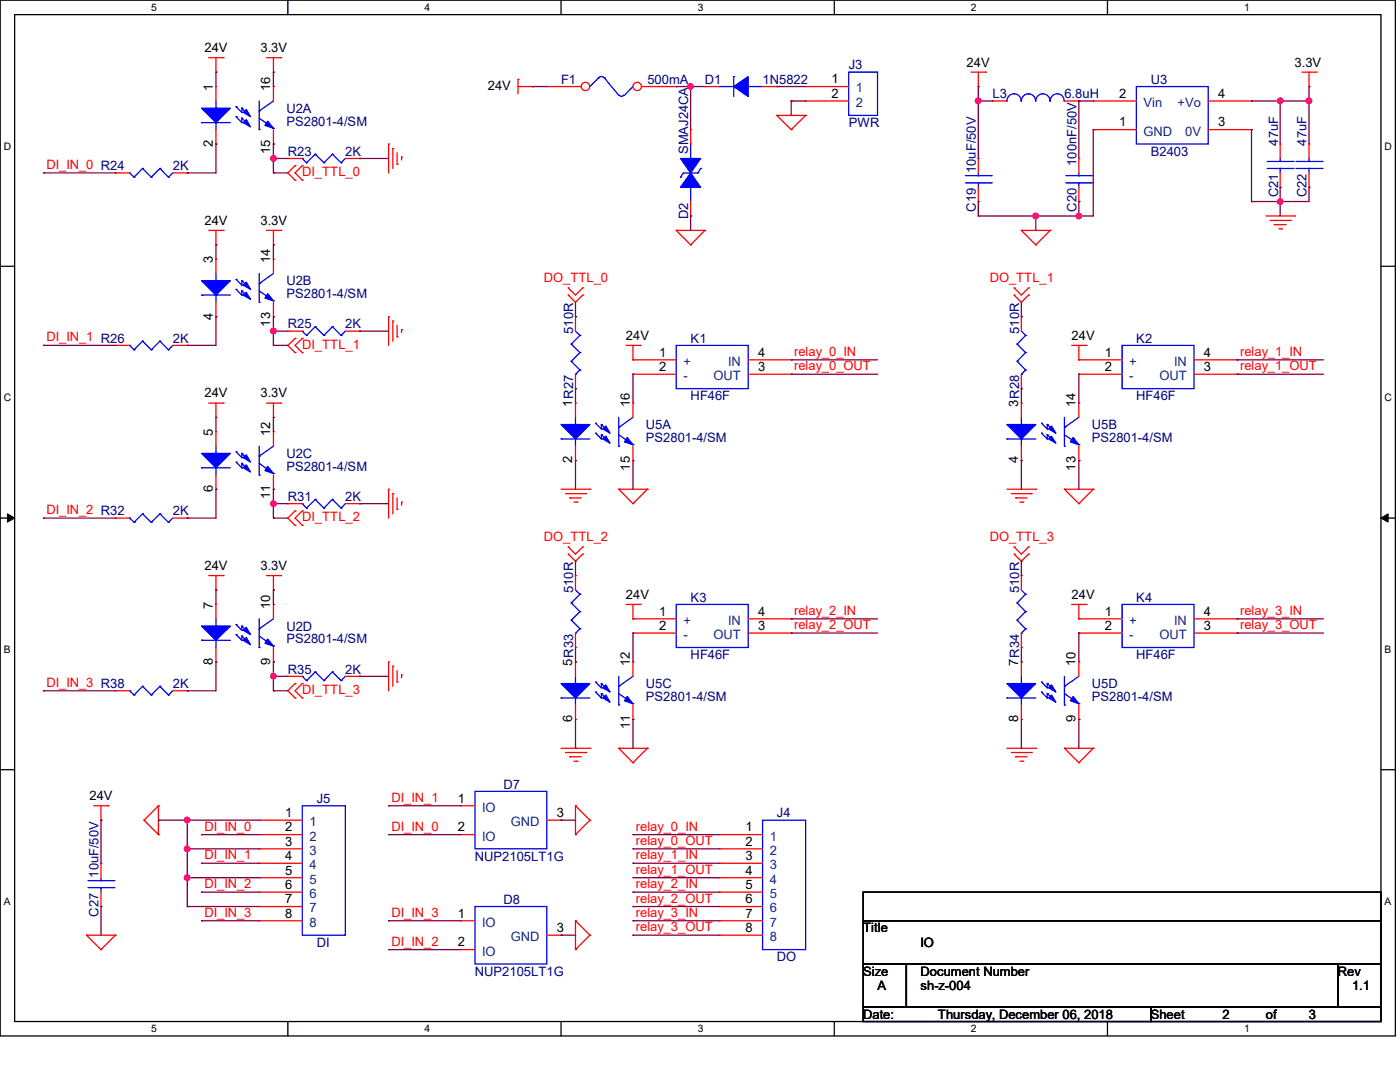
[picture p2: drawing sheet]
<svg xmlns="http://www.w3.org/2000/svg" width="279mm" height="216mm" viewBox="0 0 279 216" stroke-linecap="round" stroke-linejoin="round" font-family="sans-serif">
<path d="M0 0h278.5v206.7h-278.5zM2.9 2.9h272.7v200.9h-272.7z" fill="none" stroke="#000" stroke-width=".25"/>
<g fill="#fff">
<path d="M30.2 .3h1.1v2.3h-1.1z"/>
<path d="M30.2 204.1h1.1v2.3h-1.1z"/>
</g>
<path d="M57.4 0v2.9M57.4 203.8v2.9" fill="none" stroke="#000" stroke-width=".25"/>
<g fill="#fff">
<path d="M84.7 .3h1.1v2.3h-1.1z"/>
<path d="M84.7 204.1h1.1v2.3h-1.1z"/>
</g>
<path d="M112 0v2.9M112 203.8v2.9" fill="none" stroke="#000" stroke-width=".25"/>
<g fill="#fff">
<path d="M139.2 .3h1.1v2.3h-1.1z"/>
<path d="M139.2 204.1h1.1v2.3h-1.1z"/>
</g>
<path d="M166.5 0v2.9M166.5 203.8v2.9" fill="none" stroke="#000" stroke-width=".25"/>
<g fill="#fff">
<path d="M193.8 .3h1.1v2.3h-1.1z"/>
<path d="M193.8 204.1h1.1v2.3h-1.1z"/>
</g>
<path d="M221 0v2.9M221 203.8v2.9" fill="none" stroke="#000" stroke-width=".25"/>
<g fill="#fff">
<path d="M248.3 .3h1.1v2.3h-1.1z"/>
<path d="M248.3 204.1h1.1v2.3h-1.1z"/>
<path d="M.8 28h1.4v2.3h-1.4z"/>
<path d="M276.3 28h1.4v2.3h-1.4z"/>
<path d="M.8 78.2h1.4v2.3h-1.4z"/>
<path d="M276.3 78.2h1.4v2.3h-1.4z"/>
</g>
<path d="M0 53.1h2.9M275.6 53.1h2.9" fill="none" stroke="#000" stroke-width=".25"/>
<g fill="#fff">
<path d="M.8 128.5h1.3v2.2h-1.3z"/>
<path d="M276.3 128.5h1.3v2.2h-1.3z"/>
</g>
<path d="M0 103.4h2.9M275.6 103.4h2.9" fill="none" stroke="#000" stroke-width=".25"/>
<path d="M1.5 102.5l1.4 .9-1.4 .8zM275.6 103.4l1.4-.9v1.7z" fill="#000" stroke="#000" stroke-width=".2"/>
<g fill="#fff">
<path d="M.8 178.7h1.3v2.2h-1.3z"/>
<path d="M276.3 178.7h1.3v2.2h-1.3z"/>
</g>
<path d="M0 153.6h2.9M275.6 153.6h2.9M172.3 178h103.3v5.7h-103.3zM172.3 183.7h103.3v8.7h-103.3zM172.3 192.4h8.6v8.6h-8.6zM180.9 192.4h86.1v8.6h-86.1zM267 192.4h8.6v8.6h-8.6zM172.3 201h57.4v2.8h-57.4zM229.7 201h45.9v2.8h-45.9z" fill="none" stroke="#000" stroke-width=".25"/>
<g fill="none" stroke="#f00" stroke-width=".25">
<path d="M41.7 11.5h2.8M43.1 14.4h.1M43.1 11.5v2.9M44.5 11.5h.1M53.2 11.5h2.8M54.6 14.4h.1M54.6 11.5v2.9M56 11.5h.1M103.4 15.8h.1M103.4 17.3h2.9M103.4 15.8v2.9M106.3 17.3h.1"/>
<path d="M193.8 14.4h2.9M195.2 17.3h.1M195.2 14.4v2.9M196.7 14.4h.1M259.8 14.4h2.9M261.2 17.3h.1M261.2 14.4v2.9M262.7 14.4h.1M23 34.5h.1M23 34.5h2.9M34.5 34.5h2.9M37.4 34.5h.1"/>
<path d="M58.9 33.1h.1M58.9 35.9h.1M58.9 33.1l-1.5 1.4 1.5 1.4M60.3 35.9h.1M60.3 33.1h.1M60.3 33.1l-1.4 1.4 1.4 1.4M77.6 28.7h.1M77.6 28.7v5.8M78.4 29.6h.1M78.4 29.6v4M79.2 32.8h.1M79.2 30.5v2.3"/>
<path d="M80.1 31.3h.1M80.1 31.3v.6M155 23h.1M155 23h5.8M155 23l2.9 2.9M157.9 25.9h.1M160.8 23h.1M160.8 23l-2.9 2.9M198.1 20.2h.1M198.1 20.2h2.9M212.4 20.2h2.9M215.3 31.6h.1"/>
<path d="M215.3 20.2h.1M215.3 31.6v2.9M215.3 37.4v2.8M218.2 25.9h.1M218.2 20.2h.1M218.2 25.9h8.6M218.2 20.2h8.6M241.1 25.9h8.7M241.1 20.2h8.7M249.8 25.9h.1M249.8 20.2h.1M255.5 28.7h.1"/>
<path d="M255.5 37.4h.1M255.5 28.7v2.9M255.5 34.5v2.9M41.7 46h2.8M43.1 48.9h.1M43.1 51.7h.1M43.1 46v2.9M43.1 51.7v2.9M44.5 46h.1M53.2 46h2.8M54.6 48.9h.1M54.6 51.7h.1"/>
<path d="M54.6 46v2.9M54.6 51.7v2.9M56 46h.1M113.4 58.9h.1M113.4 57.4h.1M113.4 58.9l1.5 1.4 1.4-1.4M113.4 57.4l1.5 1.5 1.4-1.5M116.3 58.9h.1M116.3 57.4h.1M135 46h.1M135 46h5.7M135 46l2.8 2.9"/>
<path d="M137.8 48.9h.1M140.7 46h.1M140.7 46l-2.9 2.9M202.4 58.9h.1M202.4 57.4h.1M202.4 58.9l1.4 1.4 1.5-1.4M202.4 57.4l1.4 1.5 1.5-1.5M203.8 46h.1M203.8 46h5.8M203.8 46l2.9 2.9M205.3 58.9h.1M205.3 57.4h.1"/>
<path d="M206.7 48.9h.1M209.6 46h.1M209.6 46l-2.9 2.9M215.3 40.2h.1M252.6 43.1h5.8M253.5 44h4M254.3 44.8h.1M254.3 44.8h2.4M255.2 45.7h.6M255.8 45.7h.1M257.5 44h.1M258.4 43.1h.1"/>
<path d="M23 68.9h.1M23 68.9h2.9M34.5 68.9h2.9M37.4 68.9h.1M43.1 63.2h.1M43.1 60.3v2.9M54.6 63.2h.1M54.6 60.3v2.9M57.4 66.1h.1M57.4 66.1h2.9M58.9 67.5h.1M58.9 70.4h.1"/>
<path d="M58.9 67.5l-1.5 1.4 1.5 1.5M60.3 70.4h.1M60.3 67.5h.1M60.3 67.5l-1.4 1.4 1.4 1.5M68.9 66.1h2.9M71.8 66.1h.1M77.6 63.2h.1M77.6 63.2v5.7M78.4 64.1h.1M78.4 64.1v4M79.2 67.2h.1M79.2 64.9v2.3"/>
<path d="M80.1 65.8h.1M80.1 65.8v.5M114.9 63.2h.1M114.9 77.6h.1M114.9 63.2v2.9M114.9 74.7v2.9M124.9 68.9h2.9M126.3 71.8h.1M126.3 68.9v2.9M127.8 68.9h.1M203.8 63.2h.1M203.8 77.6h.1"/>
<path d="M203.8 63.2v2.9M203.8 74.7v2.9M213.9 68.9h2.8M215.3 71.8h.1M215.3 68.9v2.9M216.7 68.9h.1M41.7 80.4h2.8M43.1 83.3h.1M43.1 86.1h.1M43.1 97.6h.1M43.1 80.4v2.9M43.1 86.1v2.9"/>
<path d="M43.1 94.8v2.8M44.5 80.4h.1M53.2 80.4h2.8M54.6 83.3h.1M54.6 86.1h.1M54.6 97.6h.1M54.6 80.4v2.9M54.6 86.1v2.9M54.6 94.8v2.8M56 80.4h.1M77.6 97.6h.1M77.6 97.6v5.8"/>
<path d="M78.4 98.5h.1M78.4 98.5v4M79.2 99.4v2.2M112 97.6h5.7M112.9 98.5h4M113.7 99.4h.1M113.7 99.4h2.3M116.9 98.5h.1M117.7 97.6h.1M123.5 97.6h.1M123.5 97.6h5.7M123.5 97.6l2.8 2.9"/>
<path d="M129.2 97.6h.1M129.2 97.6l-2.9 2.9M201 97.6h5.7M201.8 98.5h4M202.7 99.4h.1M202.7 99.4h2.3M203.8 80.4h.1M203.8 91.9h.1M203.8 80.4v2.9M203.8 89v2.9M205.8 98.5h.1M206.7 97.6h.1"/>
<path d="M212.4 97.6h.1M212.4 97.6h5.8M212.4 97.6l2.9 2.9M215.3 80.4h.1M215.3 91.9h.1M215.3 80.4v2.9M215.3 89v2.9M218.2 97.6h.1M218.2 97.6l-2.9 2.9M23 103.4h.1M23 103.4h2.9M34.5 103.4h2.9"/>
<path d="M37.4 103.4h.1M41.7 114.9h2.8M43.1 117.7h.1M43.1 114.9v2.8M44.5 114.9h.1M53.2 114.9h2.8M54.6 117.7h.1M54.6 114.9v2.8M56 114.9h.1M57.4 100.5h.1M57.4 100.5h2.9M58.9 101.9h.1"/>
<path d="M58.9 104.8h.1M58.9 101.9l-1.5 1.5 1.5 1.4M60.3 104.8h.1M60.3 101.9h.1M60.3 101.9l-1.4 1.5 1.4 1.4M68.9 100.5h2.9M71.8 100.5h.1M79.2 101.6h.1M80.1 100.2h.1M80.1 100.2v.6M113.4 110.6h.1M113.4 109.1h.1"/>
<path d="M113.4 110.6l1.5 1.4 1.4-1.4M113.4 109.1l1.5 1.5 1.4-1.5M114.6 100.2h.5M114.9 114.9h.1M114.9 114.9v2.8M115.1 100.2h.1M116.3 110.6h.1M116.3 109.1h.1M126.3 100.5h.1M202.4 110.6h.1M202.4 109.1h.1M202.4 110.6l1.4 1.4 1.5-1.4"/>
<path d="M202.4 109.1l1.4 1.5 1.5-1.5M203.5 100.2h.6M203.8 114.9h.1M203.8 114.9v2.8M204.1 100.2h.1M205.3 110.6h.1M205.3 109.1h.1M215.3 100.5h.1M23 137.8h.1M23 137.8h2.9M34.5 137.8h2.9M37.4 137.8h.1"/>
<path d="M57.4 135h.1M57.4 135h2.9M58.9 136.4h.1M58.9 139.3h.1M58.9 136.4l-1.5 1.4 1.5 1.5M60.3 139.3h.1M60.3 136.4h.1M60.3 136.4l-1.4 1.4 1.4 1.5M68.9 135h2.9M71.8 135h.1M77.6 132.1h.1M77.6 132.1v5.7"/>
<path d="M78.4 132.9h.1M78.4 132.9v4M79.2 136.1h.1M79.2 133.8v2.3M80.1 134.7h.1M80.1 134.7v.6M114.9 129.2h.1M114.9 126.3v2.9M124.9 120.6h2.9M126.3 123.5h.1M126.3 126.3h.1M126.3 120.6v2.9"/>
<path d="M126.3 123.5h8.7M126.3 126.3h8.7M127.8 120.6h.1M149.3 123.5h8.6M149.3 126.3h8.6M157.9 126.3h.1M157.9 123.5h.1M203.8 129.2h.1M203.8 126.3v2.9M213.9 120.6h2.8M215.3 123.5h.1M215.3 126.3h.1"/>
<path d="M215.3 120.6v2.9M215.3 123.5h8.6M215.3 126.3h8.6M216.7 120.6h.1M238.3 123.5h8.6M238.3 126.3h8.6M246.9 126.3h.1M246.9 123.5h.1M112 149.3h5.7M112.9 150.2h4M113.7 151h.1M113.7 151h2.3"/>
<path d="M114.6 151.9h.5M115.1 151.9h.1M116.9 150.2h.1M117.7 149.3h.1M123.5 149.3h.1M123.5 149.3h5.7M123.5 149.3l2.8 2.9M126.3 152.2h.1M129.2 149.3h.1M129.2 149.3l-2.9 2.9M201 149.3h5.7M201.8 150.2h4"/>
<path d="M202.7 151h.1M202.7 151h2.3M203.5 151.9h.6M204.1 151.9h.1M205.8 150.2h.1M206.7 149.3h.1M212.4 149.3h.1M212.4 149.3h5.8M212.4 149.3l2.9 2.9M215.3 152.2h.1M218.2 149.3h.1M218.2 149.3l-2.9 2.9"/>
<path d="M18.7 160.8h2.9M20.2 163.7h.1M20.2 172.3h.1M20.2 160.8v2.9M20.2 172.3v2.8M20.2 178v2.9M21.6 160.8h.1M28.7 163.7h.1M28.7 163.7l2.9 2.8M31.6 166.5h.1M31.6 160.8h.1M31.6 160.8v5.7"/>
<path d="M31.6 160.8l-2.9 2.9M114.9 160.8h.1M114.9 166.5h.1M114.9 160.8v5.7M114.9 160.8l2.8 2.9M117.7 163.7h.1M117.7 163.7l-2.8 2.8M143.6 166.5h.1M143.6 169.4h.1M143.6 172.3h.1M143.6 175.1h.1M143.6 178h.1"/>
<path d="M143.6 166.5h8.6M143.6 169.4h8.6M143.6 172.3h8.6M143.6 175.1h8.6M143.6 178h8.6M17.3 186.6h.1M17.3 186.6h5.7M17.3 186.6l2.9 2.9M20.2 189.5h.1M20.2 180.9h.1M23 186.6h.1M23 186.6l-2.8 2.9"/>
<path d="M91.9 183.7h.1M91.9 189.5h.1M91.9 183.7h2.9M91.9 189.5h2.9M109.1 186.6h2.9M112 186.6h.1M114.9 183.7h.1M114.9 189.5h.1M114.9 183.7v5.8M114.9 183.7l2.8 2.9M117.7 186.6h.1M117.7 186.6l-2.8 2.9"/>
<path d="M143.6 180.9h.1M143.6 183.7h.1M143.6 186.6h.1M143.6 186.6h8.6M143.6 183.7h8.6M143.6 180.9h8.6"/>
</g>
<g fill="none" stroke="#00f" stroke-width=".25">
<path d="M119.4 15.5l.6-.2 .6 .2M119.5 15.5h.1M119.5 15.5l-1.8 1.8M120.6 15.5h.1M120.6 15.5l2.9 3.5M124.5 18.9l-.5 .3-.4-.2M126.3 17.3h.1M126.3 17.3l-1.7 1.7M226.8 17.3h14.3v11.4h-14.3zM25.9 34.5h.1M25.9 34.5l.9 .8M26.8 35.3h.1"/>
<path d="M28.4 33.6h.1M28.4 33.6l1.8 1.7M28.4 33.6l-1.6 1.7M30.2 35.3h.1M31.9 33.6h.1M31.9 33.6l1.7 1.7M31.9 33.6l-1.7 1.7M33.6 35.3h.1M34.5 34.5l-.9 .8M201 20.2a1.42 1.42 0 0 1 1.4-1.5 1.42 1.42 0 0 1 1.4 1.5 1.58 1.58 0 0 1 1.5-1.5 1.42 1.42 0 0 1 1.4 1.5M206.7 20.2a1.42 1.42 0 0 1 1.5-1.5 1.42 1.42 0 0 1 1.3 1.5M209.6 20.2a1.42 1.42 0 0 1 1.4-1.5 1.41 1.41 0 0 1 1.4 1.5"/>
<path d="M212.7 36.5h5.2M212.7 35.1h5.2M215.3 35.1h.1M215.3 36.5h.1M215.3 34.5v.6M215.3 36.5v.9M217.9 36.5h.1M217.9 35.1h.1M252.9 33.6h5.2M252.9 32.2h5.2M255.5 32.2h.1M255.5 33.6h.1"/>
<path d="M255.5 31.6v.6M255.5 33.6v.9M258.1 33.6h.1M258.1 32.2h.1M40.2 58.9h.1M40.2 58.9h5.8M43.1 58.9h.1M43.1 56h.1M43.1 54.6v1.4M43.1 58.9v1.4M47.1 57.7h.1M47.1 55.8h.1"/>
<path d="M47.1 57.7l1.2 1.2M47.1 55.8l1.2 1.1M48.3 58.9h.1M48.3 58h.1M48.3 56.9h.1M48.3 56h.1M48.3 56v.9M48.3 58v.9M48.3 58l1.1 1.2M48.3 56l1.1 1.1M51.7 56.6h.1M51.7 54.6v5.7"/>
<path d="M51.7 58l2.9 2M54.6 54.6l-2.9 2M25.9 68.9h.1M25.9 68.9l.9 .9M26.8 69.8h.1M28.4 68.1h.1M28.4 68.1l1.8 1.7M28.4 68.1l-1.6 1.7M30.2 69.8h.1M31.9 68.1h.1M31.9 68.1l1.7 1.7M31.9 68.1l-1.7 1.7"/>
<path d="M33.6 69.8h.1M34.5 68.9l-.9 .9M51.7 60.3h.1M54.6 60h.1M60.3 66.1h.1M60.3 66.1l.9 .8M61.2 66.9h.1M62.9 65.2h.1M62.9 65.2l1.7 1.7M62.9 65.2l-1.7 1.7M64.6 66.9h.1M66.3 65.2h.1"/>
<path d="M66.3 65.2l1.8 1.7M66.3 65.2l-1.7 1.7M68.1 66.9h.1M68.9 66.1l-.8 .8M114 68.7h.1M114 72.1h.1M114 68.7l1.7 1.7M114 72.1l1.7 1.7M114.9 74.7h.1M114.9 66.1l.8 .8M115.7 66.9h.1M115.7 70.4h.1"/>
<path d="M115.7 73.8h.1M115.7 66.9l-1.7 1.8M115.7 70.4l-1.7 1.7M115.7 73.8l-.8 .9M203 68.7h.1M203 72.1h.1M203 68.7l1.7 1.7M203 72.1l1.7 1.7M203.8 74.7h.1M203.8 66.1l.9 .8M204.7 66.9h.1M204.7 70.4h.1"/>
<path d="M204.7 73.8h.1M204.7 66.9l-1.7 1.8M204.7 70.4l-1.7 1.7M204.7 73.8l-.9 .9M40.2 93.3h.1M40.2 93.3h5.8M43.1 93.3h.1M43.1 90.5h.1M43.1 89v1.5M43.1 93.3v1.5M47.1 92.2h.1M47.1 90.2h.1"/>
<path d="M47.1 92.2l1.2 1.1M47.1 90.2l1.2 1.1M48.3 93.3h.1M48.3 92.5h.1M48.3 91.3h.1M48.3 90.5h.1M48.3 90.5v.8M48.3 92.5v.8M48.3 92.5l1.1 1.1M48.3 90.5l1.1 1.1M51.7 94.8h.1M51.7 91h.1"/>
<path d="M51.7 89v5.8M51.7 92.5l2.9 2M54.6 94.5h.1M54.6 89l-2.9 2M62.9 99.7h.1M62.9 99.7l1.7 1.7M62.9 99.7l-1.7 1.7M66.3 99.7h.1M66.3 99.7l1.8 1.7M66.3 99.7l-1.7 1.7M201 87.6h.1M201 87.6h5.7"/>
<path d="M203.8 87.6h.1M203.8 84.7h.1M203.8 83.3v1.4M203.8 87.6v1.4M207.9 86.4h.1M207.9 84.5h.1M207.9 86.4l1.1 1.2M207.9 84.5l1.1 1.1M209 87.6h.1M209 86.7h.1M209 85.6h.1M209 84.7h.1"/>
<path d="M209 84.7v.9M209 86.7v.9M209 86.7l1.1 1.2M209 84.7l1.1 1.2M212.4 89h.1M212.4 85.3h.1M212.4 83.3v5.7M212.4 86.7l2.9 2M215.3 88.7h.1M215.3 83.3l-2.9 2M25.9 103.4h.1M25.9 103.4l.9 .8"/>
<path d="M26.8 104.2h.1M28.4 102.5h.1M28.4 102.5l1.8 1.7M28.4 102.5l-1.6 1.7M30.2 104.2h.1M31.9 102.5h.1M31.9 102.5l1.7 1.7M31.9 102.5l-1.7 1.7M33.6 104.2h.1M34.5 103.4l-.9 .8M60.3 100.5h.1M60.3 100.5l.9 .9"/>
<path d="M61.2 101.4h.1M64.6 101.4h.1M68.1 101.4h.1M68.9 100.5l-.8 .9M114.9 117.7l.8 .9M115.7 118.6h.1M115.7 118.6l-1.7 1.7M203.8 117.7l.9 .9M204.7 118.6h.1M204.7 118.6l-1.7 1.7M25.9 137.8h.1M25.9 137.8l.9 .9"/>
<path d="M26.8 138.7h.1M28.4 136.9h.1M28.4 136.9l1.8 1.8M28.4 136.9l-1.6 1.8M30.2 138.7h.1M31.9 136.9h.1M31.9 136.9l1.7 1.8M31.9 136.9l-1.7 1.8M33.6 138.7h.1M34.5 137.8l-.9 .9M60.3 135h.1M60.3 135l.9 .8"/>
<path d="M61.2 135.8h.1M62.9 134.1h.1M62.9 134.1l1.7 1.7M62.9 134.1l-1.7 1.7M64.6 135.8h.1M66.3 134.1h.1M66.3 134.1l1.8 1.7M66.3 134.1l-1.7 1.7M68.1 135.8h.1M68.9 135l-.8 .8M114 120.3h.1M114 123.7h.1"/>
<path d="M114 120.3l1.7 1.7M114 123.7l1.7 1.8M114.9 126.3h.1M115.7 122h.1M115.7 125.5h.1M115.7 122l-1.7 1.7M115.7 125.5l-.8 .8M135 120.6h14.3v8.6h-14.3zM203 120.3h.1M203 123.7h.1M203 120.3l1.7 1.7M203 123.7l1.7 1.8"/>
<path d="M203.8 126.3h.1M204.7 122h.1M204.7 125.5h.1M204.7 122l-1.7 1.7M204.7 125.5l-.9 .8M223.9 120.6h14.4v8.6h-14.4zM17.6 177.1h5.1M17.6 175.7h5.1M20.2 175.7h.1M20.2 177.1h.1M20.2 175.1v.6M20.2 177.1v.9"/>
<path d="M22.7 177.1h.1M22.7 175.7h.1M152.2 163.7h8.6v25.8h-8.6zM94.8 180.9h14.3v11.5h-14.3z"/>
</g>
<g fill="#00f" stroke="#00f" stroke-width=".25">
<path d="M40.2 56h5.8l-2.9 2.9z"/>
<path d="M53.4 58.6l1.2 1.4-1.7-.5z"/>
<path d="M48.6 58.9l.5-.6 .9 1.4z"/>
<path d="M48.6 56.9l.5-.6 .9 1.4z"/>
<path d="M201 84.7h5.7l-2.9 2.9z"/>
<path d="M214.2 87.3l1.1 1.4-1.7-.5z"/>
<path d="M209.3 87.6l.5-.6 .9 1.4z"/>
<path d="M209.8 85l.9 1.4-1.4-.8z"/>
<path d="M40.2 90.5h5.8l-2.9 2.8z"/>
<path d="M53.4 93l1.2 1.5-1.7-.6z"/>
<path d="M48.6 93.3l.5-.5 .9 1.4z"/>
<path d="M48.6 91.3l.5-.5 .9 1.4z"/>
</g>
<circle cx="116.8" cy="17.3" r=".84" fill="#fff" stroke="#f00" stroke-width=".25"/>
<path d="M109.1 17.3h.1M109.1 17.3h6.9" fill="none" stroke="#f00" stroke-width=".25"/>
<circle cx="127.2" cy="17.3" r=".84" fill="#fff" stroke="#f00" stroke-width=".25"/>
<g fill="none" stroke="#f00" stroke-width=".25">
<path d="M43.1 17.3h.1M43.1 17.3v2.9M54.6 17.3h.1M54.6 17.3v2.9M128.1 17.3h6.9M135 17.3h.1M140.7 17.3h.1M140.7 17.3h2.9M152.2 17.3h2.8M155 17.3h.1M160.8 17.3h.1M160.8 17.3h8.6"/>
<path d="M43.1 28.7h.1M43.1 25.9v2.8M54.6 28.7h.1M54.6 25.9v2.8M57.4 31.6h.1M57.4 31.6h2.9M68.9 31.6h2.9M71.8 31.6h.1M137.8 25.9h.1M137.8 25.9v2.8M160.8 20.2h.1M160.8 20.2h8.6"/>
<path d="M195.2 31.6h.1M195.2 31.6v2.9M195.2 37.4v2.8M261.2 28.7h.1M261.2 37.4h.1M261.2 28.7v2.9M261.2 34.5v2.9M137.8 43.1h.1M137.8 40.2v2.9M195.2 40.2h.1M126.3 71.8h.1M126.3 74.7h.1"/>
<path d="M126.3 71.8h8.7M126.3 74.7h8.7M149.3 71.8h8.6M149.3 74.7h8.6M157.9 74.7h.1M157.9 71.8h.1M215.3 71.8h.1M215.3 74.7h.1M215.3 71.8h8.6M215.3 74.7h8.6M238.3 71.8h8.6M238.3 74.7h8.6"/>
<path d="M246.9 74.7h.1M246.9 71.8h.1M114.9 80.4h.1M114.9 91.9h.1M114.9 80.4v2.9M114.9 89v2.9M126.3 80.4h.1M126.3 91.9h.1M126.3 80.4v2.9M126.3 89v2.9M43.1 120.6h.1M43.1 132.1h.1"/>
<path d="M43.1 120.6v2.9M43.1 129.2v2.9M54.6 120.6h.1M54.6 132.1h.1M54.6 120.6v2.9M54.6 129.2v2.9M114.9 132.1h.1M114.9 132.1v2.9M126.3 132.1h.1M126.3 132.1v2.9M203.8 132.1h.1M203.8 132.1v2.9"/>
<path d="M215.3 132.1h.1M215.3 132.1v2.9M114.9 143.6h.1M114.9 140.7v2.9M126.3 143.6h.1M126.3 140.7v2.9M203.8 143.6h.1M203.8 140.7v2.9M215.3 143.6h.1M215.3 140.7v2.9M51.7 163.7h.1M51.7 166.5h.1"/>
<path d="M51.7 169.4h.1M51.7 172.3h.1M51.7 175.1h.1M51.7 178h.1M51.7 163.7h8.6M51.7 166.5h8.6M51.7 169.4h8.6M51.7 172.3h8.6M51.7 175.1h8.6M51.7 178h8.6M91.9 160.8h.1M91.9 166.5h.1"/>
<path d="M91.9 166.5h2.9M91.9 160.8h2.9M109.1 163.7h2.9M112 163.7h.1M51.7 180.9h.1M51.7 183.7h.1M51.7 180.9h8.6M51.7 183.7h8.6"/>
</g>
<g fill="none" stroke="#00f" stroke-width=".25">
<path d="M143.6 17.3h.1M143.6 17.3h2.8M146.4 15.3h.1M146.4 15.3v4M149.3 17.3h.1M149.3 17.3h2.9M169.4 14.4h5.7v8.6h-5.7zM40.2 24.5h.1M40.2 24.5h5.8M43.1 24.5h.1M43.1 21.6h.1M43.1 20.2v1.4"/>
<path d="M43.1 24.5v1.4M47.1 23.3h.1M47.1 21.3h.1M47.1 23.3l1.2 1.2M47.1 21.3l1.2 1.1M48.3 24.5h.1M48.3 23.6h.1M48.3 22.4h.1M48.3 21.6h.1M48.3 21.6v.8M48.3 23.6v.9M48.3 23.6l1.1 1.1"/>
<path d="M48.3 21.6l1.1 1.1M51.7 25.9h.1M51.7 22.1h.1M51.7 20.2v5.7M51.7 23.6l2.9 2M54.6 25.6h.1M54.6 20.2l-2.9 1.9M60.3 31.6h.1M60.3 31.6l.9 .9M61.2 32.5h.1M62.9 30.8h.1M62.9 30.8l1.7 1.7"/>
<path d="M62.9 30.8l-1.7 1.7M64.6 32.5h.1M66.3 30.8h.1M66.3 30.8l1.8 1.7M66.3 30.8l-1.7 1.7M68.1 32.5h.1M68.9 31.6l-.8 .9M135.8 35.3h.1M137.8 37.4h.1M137.8 28.7h.1M137.8 28.7v2.9M137.8 37.4v2.8"/>
<path d="M139.3 34.5h.1M139.3 34.5h-2.9l-.6 .8M139.8 33.6h.1M139.8 33.6l-.5 .9M192.7 36.5h5.1M192.7 35.1h5.1M195.2 35.1h.1M195.2 36.5h.1M195.2 34.5v.6M195.2 36.5v.9M197.8 36.5h.1M197.8 35.1h.1"/>
<path d="M258.7 33.6h5.1M258.7 32.2h5.1M261.2 32.2h.1M261.2 33.6h.1M261.2 31.6v.6M261.2 33.6v.9M263.8 33.6h.1M263.8 32.2h.1M135 68.9h14.3v8.7h-14.3zM223.9 68.9h14.4v8.7h-14.4zM112 87.6h.1M112 87.6h5.7"/>
<path d="M114.9 87.6h.1M114.9 84.7h.1M114.9 83.3v1.4M114.9 87.6v1.4M118.9 86.4h.1M118.9 84.5h.1M118.9 86.4l1.1 1.2M118.9 84.5l1.1 1.1M120 87.6h.1M120 86.7h.1M120 85.6h.1M120 84.7h.1"/>
<path d="M120 84.7v.9M120 86.7v.9M120 86.7l1.2 1.2M120 84.7l1.2 1.2M123.5 89h.1M123.5 85.3h.1M123.5 83.3v5.7M123.5 86.7l2.8 2M126.3 88.7h.1M126.3 83.3l-2.8 2M40.2 127.8h.1M40.2 127.8h5.8"/>
<path d="M43.1 127.8h.1M43.1 124.9h.1M43.1 123.5v1.4M43.1 127.8v1.4M47.1 126.6h.1M47.1 124.6h.1M47.1 126.6l1.2 1.2M47.1 124.6l1.2 1.2M48.3 127.8h.1M48.3 126.9h.1M48.3 125.8h.1M48.3 124.9h.1"/>
<path d="M48.3 124.9v.9M48.3 126.9v.9M48.3 126.9l1.1 1.2M48.3 124.9l1.1 1.2M51.7 129.2h.1M51.7 125.5h.1M51.7 123.5v5.7M51.7 126.9l2.9 2M54.6 128.9h.1M54.6 123.5l-2.9 2M112 139.3h.1M112 139.3h5.7"/>
<path d="M114.9 139.3h.1M114.9 136.4h.1M114.9 135v1.4M114.9 139.3v1.4M118.9 138.1h.1M118.9 136.1h.1M118.9 138.1l1.1 1.2M118.9 136.1l1.1 1.1M120 139.3h.1M120 138.4h.1M120 137.2h.1M120 136.4h.1"/>
<path d="M120 136.4v.8M120 138.4v.9M120 138.4l1.2 1.1M120 136.4l1.2 1.1M123.5 136.9h.1M123.5 135v5.7M123.5 138.4l2.8 2M126.3 135l-2.8 1.9M201 139.3h.1M201 139.3h5.7M203.8 139.3h.1M203.8 136.4h.1"/>
<path d="M203.8 135v1.4M203.8 139.3v1.4M207.9 138.1h.1M207.9 136.1h.1M207.9 138.1l1.1 1.2M207.9 136.1l1.1 1.1M209 139.3h.1M209 138.4h.1M209 137.2h.1M209 136.4h.1M209 136.4v.8M209 138.4v.9"/>
<path d="M209 138.4l1.1 1.1M209 136.4l1.1 1.1M212.4 136.9h.1M212.4 135v5.7M212.4 138.4l2.9 2M215.3 135l-2.9 1.9M94.8 157.9h14.3v11.5h-14.3zM123.5 140.7h.1M126.3 140.4h.1M212.4 140.7h.1M215.3 140.4h.1M60.3 160.8h8.6v25.8h-8.6z"/>
</g>
<g fill="#00f" stroke="#00f" stroke-width=".25">
<path d="M201 136.4h5.7l-2.9 2.9z"/>
<path d="M214.2 139l1.1 1.4-1.7-.6z"/>
<path d="M209.8 138.7l.9 1.4-1.4-.8z"/>
<path d="M209.8 136.7l.9 1.4-1.4-.9z"/>
<path d="M40.2 124.9h5.8l-2.9 2.9z"/>
<path d="M53.4 127.5l1.2 1.4-1.7-.5z"/>
<path d="M48.6 127.8l.5-.6 .9 1.5z"/>
<path d="M48.6 125.8l.5-.6 .9 1.4z"/>
<path d="M40.2 21.6h5.8l-2.9 2.9z"/>
<path d="M53.4 24.2l1.2 1.4-1.7-.6z"/>
<path d="M49.1 23.9l.9 1.4-1.4-.8z"/>
<path d="M49.1 21.8l.9 1.5-1.4-.9z"/>
<path d="M112 136.4h5.7l-2.8 2.9z"/>
<path d="M125.2 139l1.1 1.4-1.7-.6z"/>
<path d="M120.9 138.7l.9 1.4-1.5-.8z"/>
<path d="M120.3 137.2l.6-.5 .9 1.4z"/>
<path d="M112 84.7h5.7l-2.8 2.9z"/>
<path d="M125.2 87.3l1.1 1.4-1.7-.5z"/>
<path d="M120.3 87.6l.6-.6 .9 1.4z"/>
<path d="M120.3 85.6l.6-.6 .9 1.4z"/>
<path d="M146.4 17.3l2.9-2v4z" fill-rule="evenodd"/>
<path d="M137.8 34.5l2 2.9h-4z" fill-rule="evenodd"/>
<path d="M135.8 31.6h4l-2 2.9z" fill-rule="evenodd"/>
</g>
<g fill="none" stroke="#800040" stroke-width=".25">
<path d="M43.1 14.4h.1M43.1 14.4v2.9M54.6 14.4h.1M54.6 14.4v2.9M106.3 17.3h.1M106.3 17.3h2.8M135 17.3h.1M135 17.3h5.7M137.8 17.3h.1M137.8 17.3v8.6M155 17.3h.1M155 17.3h5.8"/>
<path d="M195.2 17.3h.1M195.2 17.3v14.3M261.2 17.3h.1M261.2 17.3v11.4M8.7 34.5h.1M8.7 34.5h14.3M37.4 34.5h.1M43.1 28.7h.1M43.1 28.7v5.8h-5.7M54.6 28.7h.1M54.6 34.5h.1M54.6 31.6h.1"/>
<path d="M54.6 34.5h2.8M54.6 28.7v5.8M54.6 31.6h2.8M71.8 31.6h.1M71.8 31.6h5.8M157.9 20.2h.1M157.9 20.2h2.9M157.9 20.2v2.8M195.2 20.2h.1M195.2 20.2h2.9M215.3 20.2h.1M215.3 20.2h2.9"/>
<path d="M215.3 20.2v11.4M218.2 25.9h.1M218.2 25.9v17.2h-23M249.8 20.2h.1M249.8 25.9h.1M249.8 20.2h11.4M249.8 25.9v14.3M255.5 20.2h.1M255.5 37.4h.1M255.5 20.2v8.5M255.5 37.4v5.7M261.2 37.4h.1"/>
<path d="M261.2 20.2h.1M261.2 37.4v2.8h-11.4M43.1 48.9h.1M43.1 48.9v2.8M54.6 48.9h.1M54.6 48.9v2.8M137.8 43.1h.1M137.8 43.1v2.9M195.2 43.1h.1M195.2 40.2h.1M195.2 40.2v2.9M206.7 43.1h.1"/>
<path d="M206.7 43.1v2.9M215.3 40.2h.1M215.3 43.1h.1M215.3 40.2v2.9M249.8 40.2h.1M255.5 40.2h.1M8.7 68.9h.1M8.7 68.9h14.3M37.4 68.9h.1M43.1 63.2h.1M43.1 63.2v5.7h-5.7M54.6 63.2h.1"/>
<path d="M54.6 66.1h.1M54.6 68.9h.1M54.6 63.2v5.7M54.6 66.1h2.8M54.6 68.9h2.8M71.8 66.1h.1M71.8 66.1h5.8M114.9 63.2h.1M114.9 77.6h.1M114.9 60.3v2.9M114.9 77.6v2.8M126.3 74.7h.1"/>
<path d="M126.3 74.7v5.7M157.9 71.8h.1M157.9 74.7h.1M157.9 71.8h17.2M157.9 74.7h17.2M203.8 63.2h.1M203.8 77.6h.1M203.8 60.3v2.9M203.8 77.6v2.8M215.3 74.7h.1M215.3 74.7v5.7M246.9 71.8h.1"/>
<path d="M246.9 74.7h.1M246.9 71.8h17.2M246.9 74.7h17.2M43.1 83.3h.1M43.1 97.6h.1M43.1 83.3v2.8M43.1 97.6v5.8h-5.7M54.6 97.6h.1M54.6 83.3h.1M54.6 83.3v2.8M54.6 97.6v5.8M114.9 91.9h.1"/>
<path d="M114.9 91.9v5.7M126.3 91.9h.1M126.3 91.9v5.7M203.8 91.9h.1M203.8 91.9v5.7M215.3 91.9h.1M215.3 91.9v5.7M8.7 103.4h.1M8.7 103.4h14.3M37.4 103.4h.1M43.1 117.7h.1M43.1 117.7v2.9"/>
<path d="M54.6 100.5h.1M54.6 103.4h.1M54.6 117.7h.1M54.6 117.7v2.9M54.6 100.5h2.8M54.6 103.4h2.8M71.8 100.5h.1M71.8 100.5h5.8M114.9 112h.1M114.9 112v2.9M203.8 112h.1M203.8 112v2.9"/>
<path d="M8.7 137.8h.1M8.7 137.8h14.3M37.4 137.8h.1M43.1 132.1h.1M43.1 132.1v5.7h-5.7M54.6 132.1h.1M54.6 135h.1M54.6 137.8h.1M54.6 132.1v5.7M54.6 135h2.8M54.6 137.8h2.8M71.8 135h.1"/>
<path d="M71.8 135h5.8M114.9 132.1h.1M114.9 129.2v2.9M126.3 126.3h.1M126.3 126.3v5.8M157.9 123.5h.1M157.9 126.3h.1M157.9 123.5h17.2M157.9 126.3h17.2M203.8 132.1h.1M203.8 129.2v2.9M215.3 126.3h.1"/>
<path d="M215.3 126.3v5.8M246.9 123.5h.1M246.9 126.3h.1M246.9 123.5h17.2M246.9 126.3h17.2M114.9 149.3h.1M114.9 143.6v5.7M126.3 143.6h.1M126.3 143.6v5.7M203.8 149.3h.1M203.8 143.6v5.7M215.3 143.6h.1"/>
<path d="M215.3 143.6v5.7M20.2 163.7h.1M20.2 163.7v8.6M31.6 163.7h.1M31.6 163.7h20.1M37.4 169.4h.1M37.4 175.1h.1M37.4 163.7h.1M37.4 169.4h14.3M37.4 175.1h14.3M37.4 163.7v17.2M40.2 166.5h.1"/>
<path d="M40.2 172.3h.1M40.2 178h.1M40.2 166.5h11.5M40.2 172.3h11.5M40.2 178h11.5M77.6 166.5h.1M77.6 160.8h.1M77.6 166.5h14.3M77.6 160.8h14.3M112 163.7h.1M112 163.7h2.9M126.3 166.5h.1"/>
<path d="M126.3 169.4h.1M126.3 172.3h.1M126.3 175.1h.1M126.3 178h.1M126.3 166.5h17.3M126.3 169.4h17.3M126.3 175.1h17.3M126.3 172.3h17.3M126.3 178h17.3M20.2 180.9h.1M20.2 180.9v5.7M37.4 180.9h.1"/>
<path d="M37.4 180.9h14.3M40.2 183.7h.1M40.2 183.7h11.5M77.6 183.7h.1M77.6 189.5h.1M77.6 183.7h14.3M77.6 189.5h14.3M112 186.6h.1M112 186.6h2.9M126.3 180.9h.1M126.3 183.7h.1M126.3 186.6h.1"/>
<path d="M126.3 180.9h17.3M126.3 183.7h17.3M126.3 186.6h17.3"/>
</g>
<g fill="#f0f" stroke="#f0f" stroke-width=".25">
<circle cx="37.3" cy="169.4" r=".55"/>
<circle cx="37.3" cy="175.1" r=".55"/>
<circle cx="54.6" cy="31.6" r=".55"/>
<circle cx="54.6" cy="66" r=".55"/>
<circle cx="54.6" cy="134.9" r=".55"/>
<circle cx="54.6" cy="100.5" r=".55"/>
<circle cx="137.8" cy="17.3" r=".55"/>
<circle cx="255.5" cy="40.2" r=".55"/>
<circle cx="255.5" cy="20.1" r=".55"/>
<circle cx="261.2" cy="20.1" r=".56"/>
<circle cx="37.3" cy="163.6" r=".55"/>
<circle cx="215.3" cy="43.1" r=".55"/>
<circle cx="206.7" cy="43.1" r=".55"/>
<circle cx="195.2" cy="20.1" r=".55"/>
</g>
<g font-size="2.6">
<text x="40.8" y="10.4">24V</text>
<text x="52" y="10.4">3.3V</text>
<text x="97.4" y="17.9">24V</text>
<text x="165.9" y="16.6">1</text>
<text x="192.9" y="13.3">24V</text>
<text x="258.4" y="13.3">3.3V</text>
<text x="42.5" y="18.2" transform="rotate(-90 42.5 18.2)">1</text>
<text x="53.9" y="18.2" transform="rotate(-90 53.9 18.2)">16</text>
<text x="165.9" y="19.5">2</text>
<text x="223.3" y="19.5">2</text>
<text x="243.1" y="19.5">4</text>
<text x="42.5" y="29.3" transform="rotate(-90 42.5 29.3)">2</text>
<text x="223.3" y="25.2">1</text>
<text x="243.1" y="25.2">3</text>
<text x="53.9" y="30.7" transform="rotate(-90 53.9 30.7)">15</text>
<text x="40.8" y="44.9">24V</text>
<text x="52" y="44.9">3.3V</text>
<text x="42.5" y="52.6" transform="rotate(-90 42.5 52.6)">3</text>
<text x="53.9" y="52.6" transform="rotate(-90 53.9 52.6)">14</text>
<text x="42.5" y="63.8" transform="rotate(-90 42.5 63.8)">4</text>
<text x="53.9" y="65.2" transform="rotate(-90 53.9 65.2)">13</text>
<text x="124.9" y="67.8">24V</text>
<text x="131.5" y="71.2">1</text>
<text x="151.3" y="71.2">4</text>
<text x="213.9" y="67.8">24V</text>
<text x="220.5" y="71.2">1</text>
<text x="240.3" y="71.2">4</text>
<text x="131.5" y="74">2</text>
<text x="151.3" y="74">3</text>
<text x="220.5" y="74">2</text>
<text x="240.3" y="74">3</text>
<text x="40.8" y="79.3">24V</text>
<text x="52" y="79.3">3.3V</text>
<text x="114.2" y="81.3" transform="rotate(-90 114.2 81.3)">1R27</text>
<text x="125.7" y="81.3" transform="rotate(-90 125.7 81.3)">16</text>
<text x="203.2" y="81.3" transform="rotate(-90 203.2 81.3)">3R28</text>
<text x="214.7" y="81.3" transform="rotate(-90 214.7 81.3)">14</text>
<text x="42.5" y="87" transform="rotate(-90 42.5 87)">5</text>
<text x="53.9" y="87" transform="rotate(-90 53.9 87)">12</text>
<text x="114.2" y="92.5" transform="rotate(-90 114.2 92.5)">2</text>
<text x="125.7" y="93.9" transform="rotate(-90 125.7 93.9)">15</text>
<text x="203.2" y="92.5" transform="rotate(-90 203.2 92.5)">4</text>
<text x="214.7" y="93.9" transform="rotate(-90 214.7 93.9)">13</text>
<text x="42.5" y="98.2" transform="rotate(-90 42.5 98.2)">6</text>
<text x="53.9" y="99.7" transform="rotate(-90 53.9 99.7)">11</text>
<text x="40.8" y="113.7">24V</text>
<text x="52" y="113.7">3.3V</text>
<text x="124.9" y="119.5">24V</text>
<text x="213.9" y="119.5">24V</text>
<text x="42.5" y="121.5" transform="rotate(-90 42.5 121.5)">7</text>
<text x="53.9" y="121.5" transform="rotate(-90 53.9 121.5)">10</text>
<text x="131.5" y="122.9">1</text>
<text x="131.5" y="125.7">2</text>
<text x="151.3" y="125.7">3</text>
<text x="151.3" y="122.9">4</text>
<text x="220.5" y="122.9">1</text>
<text x="220.5" y="125.7">2</text>
<text x="240.3" y="125.7">3</text>
<text x="240.3" y="122.9">4</text>
<text x="42.5" y="132.6" transform="rotate(-90 42.5 132.6)">8</text>
<text x="53.9" y="132.6" transform="rotate(-90 53.9 132.6)">9</text>
<text x="114.2" y="133" transform="rotate(-90 114.2 133)">5R33</text>
<text x="125.7" y="133" transform="rotate(-90 125.7 133)">12</text>
<text x="203.2" y="133" transform="rotate(-90 203.2 133)">7R34</text>
<text x="214.7" y="133" transform="rotate(-90 214.7 133)">10</text>
<text x="114.2" y="144.1" transform="rotate(-90 114.2 144.1)">6</text>
<text x="125.7" y="145.5" transform="rotate(-90 125.7 145.5)">11</text>
<text x="203.2" y="144.1" transform="rotate(-90 203.2 144.1)">8</text>
<text x="214.7" y="144.1" transform="rotate(-90 214.7 144.1)">9</text>
<text x="17.9" y="159.7">24V</text>
<text x="91.4" y="160.1">1</text>
<text x="56.9" y="163">1</text>
<text x="56.9" y="165.9">2</text>
<text x="91.4" y="165.9">2</text>
<text x="111.1" y="163">3</text>
<text x="148.8" y="165.9">1</text>
<text x="56.9" y="168.7">3</text>
<text x="56.9" y="171.6">4</text>
<text x="148.8" y="168.7">2</text>
<text x="148.8" y="171.6">3</text>
<text x="56.9" y="174.5">5</text>
<text x="56.9" y="177.4">6</text>
<text x="148.8" y="174.5">4</text>
<text x="148.8" y="177.4">5</text>
<text x="56.9" y="180.3">7</text>
<text x="56.9" y="183.1">8</text>
<text x="91.4" y="183.1">1</text>
<text x="111.1" y="186">3</text>
<text x="148.8" y="180.3">6</text>
<text x="148.8" y="183.1">7</text>
<text x="148.8" y="186">8</text>
<text x="91.4" y="188.8">2</text>
<text x="172.3" y="186.1">Title</text>
<text x="183.7" y="188.9">IO</text>
<text x="172.3" y="194.7">Size</text>
<text x="175.1" y="197.6">A</text>
<text x="183.7" y="194.7">Document Number</text>
<text x="183.7" y="197.6">sh-z-004</text>
<text x="267" y="194.7">Rev</text>
<text x="269.8" y="197.6">1.1</text>
<text x="172.3" y="203.3">Date:</text>
<text x="187.2" y="203.3">Thursday, December 06, 2018</text>
<text x="229.7" y="203.3">Sheet</text>
<text x="244" y="203.3">2</text>
<text x="252.6" y="203.3">of</text>
<text x="261.2" y="203.3">3</text>
</g>
<g font-size="2.6" fill="#000080">
<text x="112" y="16.7">F1</text>
<text x="129.2" y="16.7">500mA</text>
<text x="140.7" y="16.7">D1</text>
<text x="152.2" y="16.7">1N5822</text>
<text x="169.4" y="13.8">J3</text>
<text x="229.7" y="16.7">U3</text>
<text x="57.1" y="22.5">U2A</text>
<text x="198.1" y="19.6">L3</text>
<text x="212.4" y="19.6">6.8uH</text>
<text x="57.1" y="25.1">PS2801-4/SM</text>
<text x="169.4" y="25.4">PWR</text>
<text x="255.1" y="29" transform="rotate(-90 255.1 29)">47uF</text>
<text x="260.8" y="29" transform="rotate(-90 260.8 29)">47uF</text>
<text x="34.5" y="34">2K</text>
<text x="57.4" y="31.1">R23</text>
<text x="68.9" y="31.1">2K</text>
<text x="137.4" y="30.8" transform="rotate(-90 137.4 30.8)">SMAJ24CA</text>
<text x="194.8" y="34.5" transform="rotate(-90 194.8 34.5)">10uF/50V</text>
<text x="214.8" y="33.1" transform="rotate(-90 214.8 33.1)">100nF/50V</text>
<text x="229.7" y="31.1">B2403</text>
<text x="255.1" y="39.4" transform="rotate(-90 255.1 39.4)">C21</text>
<text x="260.8" y="39.4" transform="rotate(-90 260.8 39.4)">C22</text>
<text x="137.4" y="43.7" transform="rotate(-90 137.4 43.7)">D2</text>
<text x="194.8" y="42.2" transform="rotate(-90 194.8 42.2)">C19</text>
<text x="214.8" y="42.2" transform="rotate(-90 214.8 42.2)">C20</text>
<text x="57.1" y="56.9">U2B</text>
<text x="57.1" y="59.5">PS2801-4/SM</text>
<text x="57.4" y="65.5">R25</text>
<text x="68.9" y="65.5">2K</text>
<text x="34.5" y="68.4">2K</text>
<text x="114.4" y="66.6" transform="rotate(-90 114.4 66.6)">510R</text>
<text x="137.8" y="68.4">K1</text>
<text x="203.4" y="66.6" transform="rotate(-90 203.4 66.6)">510R</text>
<text x="226.8" y="68.4">K2</text>
<text x="137.8" y="79.9">HF46F</text>
<text x="226.8" y="79.9">HF46F</text>
<text x="128.9" y="85.6">U5A</text>
<text x="128.9" y="88.2">PS2801-4/SM</text>
<text x="217.9" y="85.6">U5B</text>
<text x="217.9" y="88.2">PS2801-4/SM</text>
<text x="57.1" y="91.4">U2C</text>
<text x="57.1" y="93.9">PS2801-4/SM</text>
<text x="57.4" y="99.9">R31</text>
<text x="68.9" y="99.9">2K</text>
<text x="34.5" y="102.8">2K</text>
<text x="114.4" y="118.3" transform="rotate(-90 114.4 118.3)">510R</text>
<text x="203.4" y="118.3" transform="rotate(-90 203.4 118.3)">510R</text>
<text x="57.1" y="125.8">U2D</text>
<text x="137.8" y="120.1">K3</text>
<text x="226.8" y="120.1">K4</text>
<text x="57.1" y="128.4">PS2801-4/SM</text>
<text x="137.8" y="131.5">HF46F</text>
<text x="226.8" y="131.5">HF46F</text>
<text x="34.5" y="137.3">2K</text>
<text x="57.4" y="134.4">R35</text>
<text x="68.9" y="134.4">2K</text>
<text x="128.9" y="137.3">U5C</text>
<text x="217.9" y="137.3">U5D</text>
<text x="128.9" y="139.9">PS2801-4/SM</text>
<text x="217.9" y="139.9">PS2801-4/SM</text>
<text x="63.2" y="160.2">J5</text>
<text x="100.5" y="157.4">D7</text>
<text x="155" y="163.1">J4</text>
<text x="94.8" y="171.7">NUP2105LT1G</text>
<text x="19.7" y="175.1" transform="rotate(-90 19.7 175.1)">10uF/50V</text>
<text x="19.7" y="182.9" transform="rotate(-90 19.7 182.9)">C27</text>
<text x="100.5" y="180.3">D8</text>
<text x="63.2" y="188.9">DI</text>
<text x="155" y="191.8">DO</text>
<text x="94.8" y="194.7">NUP2105LT1G</text>
</g>
<g font-size="2.6" fill="#004080">
<text x="170.8" y="18.5">1</text>
<text x="170.8" y="21.3">2</text>
<text x="228.2" y="21.3">Vin</text>
<text x="235" y="21.3">+Vo</text>
<text x="228.2" y="27.1">GND</text>
<text x="236.5" y="27.1">0V</text>
<text x="136.4" y="73">+</text>
<text x="136.4" y="75.9">-</text>
<text x="142.4" y="75.9">OUT</text>
<text x="145.3" y="73">IN</text>
<text x="225.4" y="73">+</text>
<text x="225.4" y="75.9">-</text>
<text x="231.4" y="75.9">OUT</text>
<text x="234.3" y="73">IN</text>
<text x="136.4" y="124.7">+</text>
<text x="145.3" y="124.7">IN</text>
<text x="225.4" y="124.7">+</text>
<text x="234.3" y="124.7">IN</text>
<text x="136.4" y="127.5">-</text>
<text x="142.4" y="127.5">OUT</text>
<text x="225.4" y="127.5">-</text>
<text x="231.4" y="127.5">OUT</text>
<text x="96.2" y="162">IO</text>
<text x="61.8" y="164.8">1</text>
<text x="61.8" y="167.7">2</text>
<text x="96.2" y="167.7">IO</text>
<text x="102" y="164.8">GND</text>
<text x="153.6" y="167.7">1</text>
<text x="61.8" y="170.6">3</text>
<text x="61.8" y="173.4">4</text>
<text x="153.6" y="170.6">2</text>
<text x="153.6" y="173.4">3</text>
<text x="61.8" y="176.3">5</text>
<text x="61.8" y="179.2">6</text>
<text x="153.6" y="176.3">4</text>
<text x="153.6" y="179.2">5</text>
<text x="61.8" y="182.1">7</text>
<text x="61.8" y="184.9">8</text>
<text x="96.2" y="184.9">IO</text>
<text x="153.6" y="182.1">6</text>
<text x="153.6" y="184.9">7</text>
<text x="96.2" y="190.7">IO</text>
<text x="102" y="187.8">GND</text>
<text x="153.6" y="187.8">8</text>
</g>
<g font-size="2.6" fill="#f00">
<text x="9.3" y="33.7">DI_IN_0 R24</text>
<text x="60.3" y="35.1">DI_TTL_0</text>
<text x="108.5" y="56.3">DO_TTL_0</text>
<text x="197.5" y="56.3">DO_TTL_1</text>
<text x="9.3" y="68.1">DI_IN_1 R26</text>
<text x="60.3" y="69.6">DI_TTL_1</text>
<text x="158.5" y="71">relay_0_IN</text>
<text x="247.5" y="71">relay_1_IN</text>
<text x="158.5" y="73.9">relay_0_OUT</text>
<text x="247.5" y="73.9">relay_1_OUT</text>
<text x="9.3" y="102.6">DI_IN_2 R32</text>
<text x="60.3" y="104">DI_TTL_2</text>
<text x="108.5" y="108">DO_TTL_2</text>
<text x="197.5" y="108">DO_TTL_3</text>
<text x="158.5" y="122.7">relay_2_IN</text>
<text x="158.5" y="125.5">relay_2_OUT</text>
<text x="247.5" y="122.7">relay_3_IN</text>
<text x="247.5" y="125.5">relay_3_OUT</text>
<text x="9.3" y="137">DI_IN_3 R38</text>
<text x="60.3" y="138.4">DI_TTL_3</text>
<text x="78.1" y="160">DI_IN_1</text>
<text x="40.8" y="165.7">DI_IN_0</text>
<text x="78.1" y="165.7">DI_IN_0</text>
<text x="126.9" y="165.7">relay_0_IN</text>
<text x="40.8" y="171.4">DI_IN_1</text>
<text x="126.9" y="168.6">relay_0_OUT</text>
<text x="126.9" y="171.4">relay_1_IN</text>
<text x="40.8" y="177.2">DI_IN_2</text>
<text x="126.9" y="174.3">relay_1_OUT</text>
<text x="126.9" y="177.2">relay_2_IN</text>
<text x="40.8" y="182.9">DI_IN_3</text>
<text x="78.1" y="182.9">DI_IN_3</text>
<text x="126.9" y="180.1">relay_2_OUT</text>
<text x="126.9" y="182.9">relay_3_IN</text>
<text x="126.9" y="185.8">relay_3_OUT</text>
<text x="78.1" y="188.7">DI_IN_2</text>
</g>
<g font-size="2.1">
<text x="30.2" y="2.2">5</text>
<text x="84.7" y="2.2">4</text>
<text x="139.2" y="2.2">3</text>
<text x="193.8" y="2.2">2</text>
<text x="248.3" y="2.2">1</text>
<text x=".8" y="29.8">D</text>
<text x="276.3" y="29.8">D</text>
<text x=".8" y="80.1">C</text>
<text x="276.3" y="80.1">C</text>
<text x=".8" y="130.3">B</text>
<text x="276.3" y="130.3">B</text>
<text x=".8" y="180.5">A</text>
<text x="276.3" y="180.5">A</text>
<text x="30.2" y="206">5</text>
<text x="84.7" y="206">4</text>
<text x="139.2" y="206">3</text>
<text x="193.8" y="206">2</text>
<text x="248.3" y="206">1</text>
</g>
</svg>
